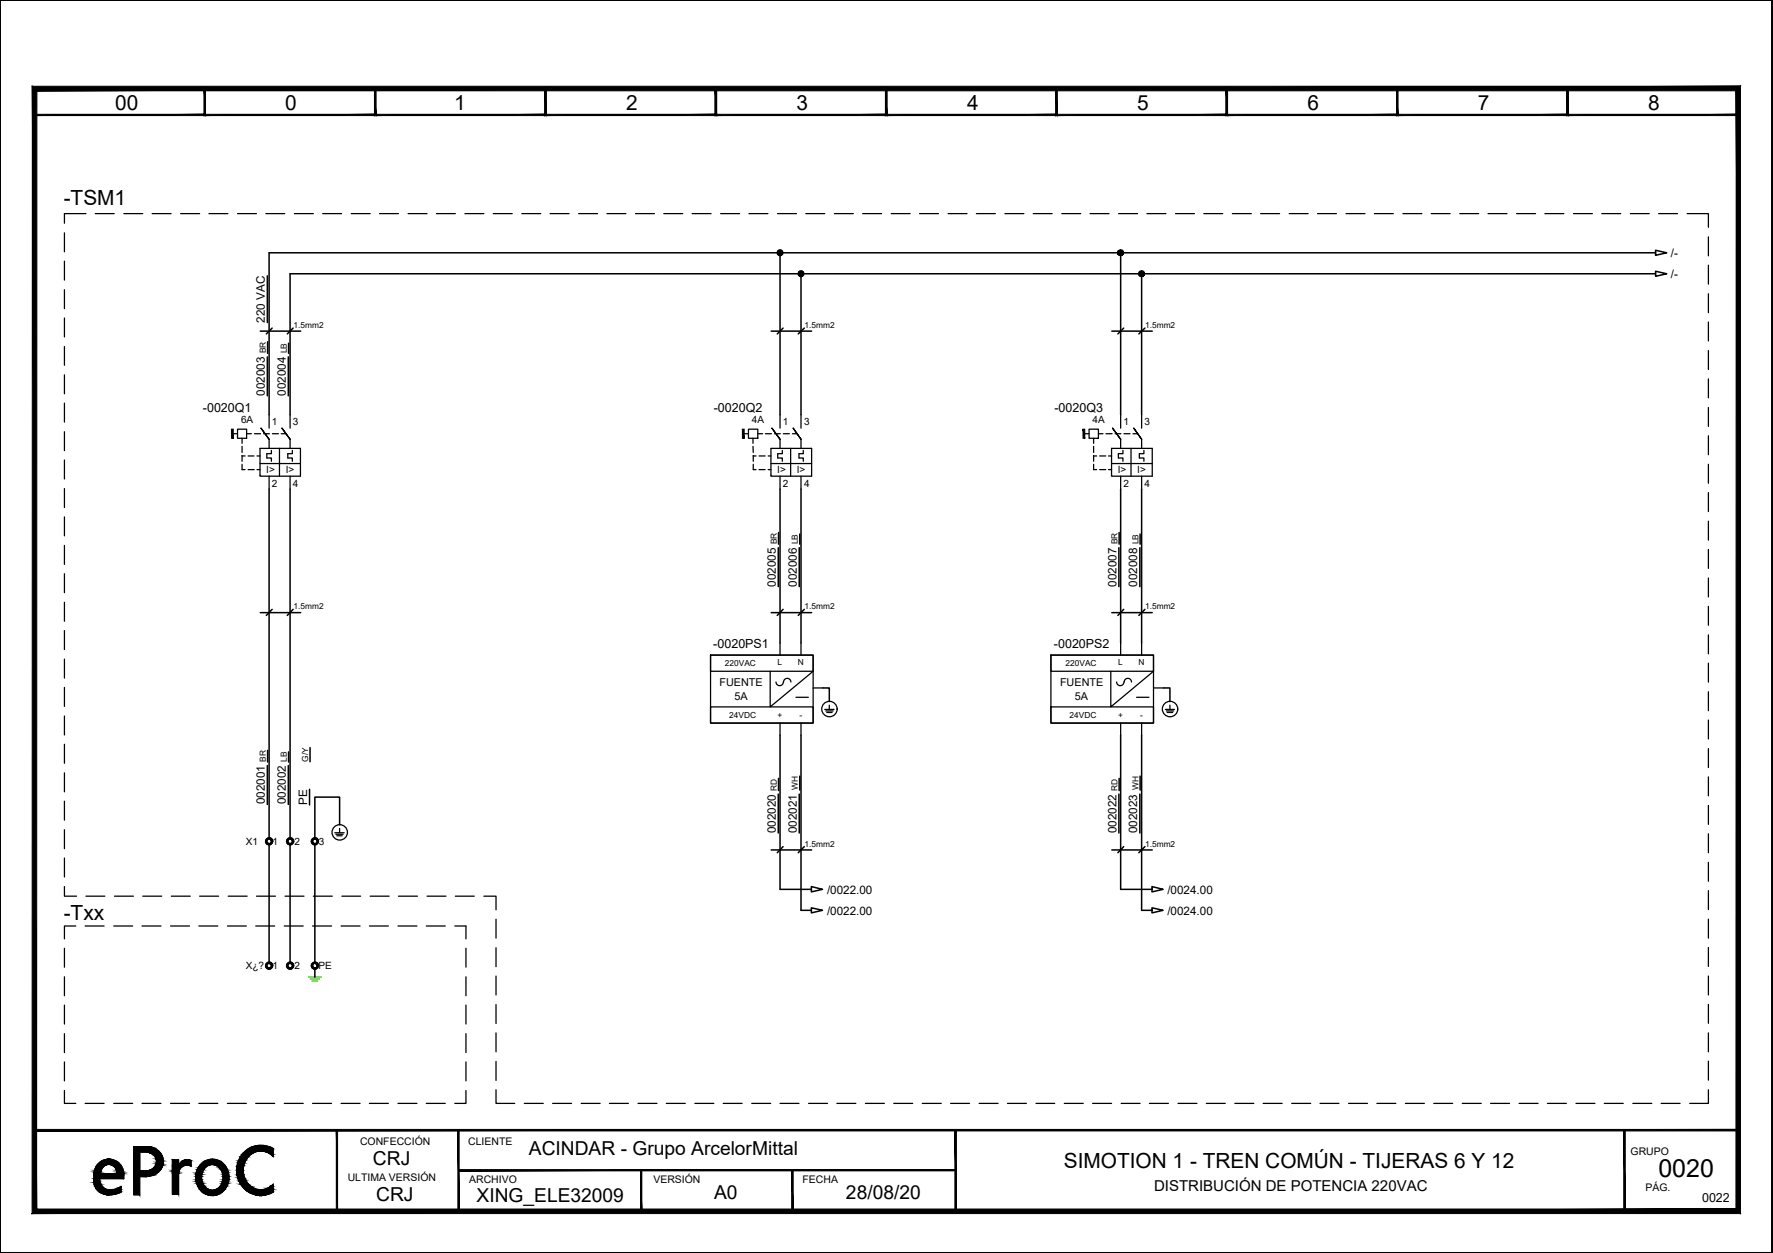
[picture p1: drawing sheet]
<svg xmlns="http://www.w3.org/2000/svg" width="297mm" height="210mm" viewBox="0 0 297 210" stroke-linecap="round" stroke-linejoin="round" font-family="sans-serif">
<!-- layer: eProC - L2 -->
<g fill="#000" stroke="#000" stroke-width=".17">
<path d="M31.2 194.3h.3zM31.7 195.3h.3zM35.1 194.2h1zM43.2 191.9h1.1zM45.3 193.4h.5v.2zM45.5 198.6l.3-.2v.2zM18.2 200.2h.1zM43.2 200.3h1.1z"/>
<path d="M0 0v.1h296.8zM0 0h296.9l-.1 .1z"/>
<path d="M5.6 19.4h28.8l-.2-.3zM5.6 19.4l.3-.3h28.3zM5.6 14.7v4.7l.3-.3zM5.6 14.7l.3 .3v4.1zM5.6 14.7l.3 .3 28.5-.3zM5.9 15l28.5-.3-.2 .3zM34.4 14.7l-.2 .3 .2 4.4zM34.2 15l.2 4.4-.2-.3z"/>
<path d="M34.2 19.4h28.8l-.3-.3zM34.2 19.4l.2-.3h28.3zM34.2 14.7v4.7l.2-.3zM34.2 14.7l.2 .3v4.1zM34.2 14.7l.2 .3 28.6-.3zM34.4 15l28.6-.3-.3 .3zM62.7 15l.3 4.4v-4.7zM62.7 15l.3 4.4-.3-.3z"/>
<path d="M62.7 19.4h28.8l-.2-.3zM62.7 19.4l.2-.3h28.4zM62.7 14.7v4.7l.2-.3zM62.7 14.7l.2 .3v4.1zM62.7 14.7l.2 .3 28.6-.3zM62.9 15l28.6-.3-.2 .3zM91.3 15l.2 4.4v-4.7zM91.3 15l.2 4.4-.2-.3z"/>
<path d="M91.3 19.4h28.8l-.3-.3zM91.3 19.4l.2-.3h28.3zM91.3 14.7v4.7l.2-.3zM91.3 14.7l.2 .3v4.1zM91.3 14.7l.2 .3 28.6-.3zM91.5 15l28.6-.3-.3 .3zM119.8 15l.3 4.4v-4.7zM119.8 15l.3 4.4-.3-.3z"/>
<path d="M119.8 19.4h28.8l-.2-.3zM119.8 19.4l.3-.3h28.3zM119.8 14.7v4.7l.3-.3zM119.8 14.7l.3 .3v4.1zM119.8 14.7l.3 .3 28.5-.3zM120.1 15l28.5-.3-.2 .3zM148.6 14.7l-.2 .3 .2 4.4zM148.4 15l.2 4.4-.2-.3z"/>
<path d="M148.3 19.4h28.8l-.2-.3zM148.3 19.4l.3-.3h28.3zM148.3 14.7v4.7l.3-.3zM148.3 14.7l.3 .3v4.1zM148.3 14.7l.3 .3 28.5-.3zM148.6 15l28.5-.3-.2 .3zM177.1 14.7l-.2 .3 .2 4.4zM176.9 15l.2 4.4-.2-.3z"/>
<path d="M176.9 19.4h28.8l-.3-.3zM176.9 19.4l.2-.3h28.3zM176.9 14.7v4.7l.2-.3zM176.9 14.7l.2 .3v4.1zM176.9 14.7l.2 .3 28.6-.3zM177.1 15l28.6-.3-.3 .3zM205.7 14.7l-.3 .3 .3 4.4zM205.4 15l.3 4.4-.3-.3z"/>
<path d="M205.4 19.4h28.8l-.2-.3zM205.4 19.4l.3-.3h28.3zM205.4 14.7v4.7l.3-.3zM205.4 14.7l.3 .3v4.1zM205.4 14.7l.3 .3 28.5-.3zM205.7 15l28.5-.3-.2 .3zM234.2 14.7l-.2 .3 .2 4.4zM234 15l.2 4.4-.2-.3z"/>
<path d="M234 19.4h28.8l-.3-.3zM234 19.4l.2-.3h28.3zM234 14.7v4.7l.2-.3zM234 14.7l.2 .3v4.1zM234 14.7l.2 .3 28.6-.3zM234.2 15l28.6-.3-.3 .3zM262.8 14.7l-.3 .3 .3 4.4zM262.5 15l.3 4.4-.3-.3z"/>
<path d="M262.5 19.4h28.8l-.3-.3zM262.5 19.4l.2-.3h28.3zM262.5 14.7v4.7l.2-.3zM262.5 14.7l.2 .3v4.1zM262.5 14.7l.2 .3 28.6-.3zM262.7 15l28.6-.3-.3 .3zM291.3 14.7l-.3 .3 .3 4.4zM291 15l.3 4.4-.3-.3z"/>
<path d="M296.8 .1v209.7l.1-209.8zM296.9 0v209.9l-.1-.1z"/>
<path d="M38.8 71.9v1.5h.3zM38.8 71.9h.3v1.5z"/>
<path d="M124.4 71.9v1.5h.3zM124.4 71.9h.3v1.5z"/>
<path d="M181.4 71.9v1.5h.3zM181.4 71.9h.3v1.5z"/>
<path d="M5.8 189.2v.3l285.4-.3zM5.8 189.5l285.4-.3v.3z"/>
<path d="M15.7 197.5l1 .3v-.3zM15.7 197.5l1 .3h-1z"/>
<path d="M15.7 197.8l1 .2v-.2zM15.7 197.8l1 .2h-1z"/>
<path d="M15.7 198l1.1 .1-.1-.1zM15.7 198l1.1 .1h-1.1z"/>
<path d="M15.7 198.1l1.1 .2v-.2zM15.7 198.1l1.1 .2h-1.1z"/>
<path d="M15.7 198.3l1.2 .1zM15.7 198.3l1.2 .1z"/>
<path d="M15.7 196.3l1.2 .1zM15.7 196.3l1.2 .1z"/>
<path d="M15.7 196.4l1.1 .2 .1-.2zM15.7 196.4l1.1 .2h-1.1z"/>
<path d="M15.7 198.4l1.3 .2-.1-.2zM15.7 198.4l1.3 .2h-1.2z"/>
<path d="M15.8 196.1l1.1 .2v-.2zM15.8 196.1l1.1 .2h-1.2z"/>
<path d="M15.9 195.9l1 .2 .1-.2zM15.9 195.9l1 .2h-1.1z"/>
<path d="M15.8 198.6l1.3 .1zM15.8 198.6l1.3 .1h-1.3z"/>
<path d="M15.9 195.8l1.1 .1 .1-.1zM15.9 195.8l1.1 .1h-1.1z"/>
<path d="M15.8 198.7l1.4 .2-.1-.2zM15.8 198.7l1.4 .2h-1.2z"/>
<path d="M16 195.6l1.1 .2 .1-.2zM16 195.6l1.1 .2h-1.2z"/>
<path d="M16 198.9l1.4 .2-.2-.2zM16 198.9l1.4 .2h-1.4zM16 199.1h1.4zM16 199.1h1.4z"/>
<path d="M16.1 195.4l1.1 .2 .2-.2zM16.1 195.4l1.1 .2h-1.2z"/>
<path d="M16.1 195.4h1.3zM16.1 195.4h1.3z"/>
<path d="M16 199.1l1.7 .1-.3-.1zM16 199.1l1.7 .1h-1.6z"/>
<path d="M16.2 195.3l1.2 .1 .2-.1zM16.2 195.3l1.2 .1h-1.3z"/>
<path d="M16.1 199.2l1.8 .1zM16.1 199.2l1.8 .1z"/>
<path d="M16.3 195.1l1.3 .2 .3-.2zM16.3 195.1l1.3 .2h-1.4z"/>
<path d="M16.2 199.3h2zM16.2 199.3h2z"/>
<path d="M16.3 195.1h1.8zM16.3 195.1h1.6z"/>
<path d="M18 194.2l.9 .1zM17.5 194.3l.5-.1 .9 .1z"/>
<path d="M16.3 199.3h2.5zM16.3 199.3h2.5z"/>
<path d="M17.5 194.3l1.8 .2-.4-.2zM17.1 194.5l.4-.2 1.8 .2z"/>
<path d="M17.1 194.5l2.7 .2-.5-.2zM16.7 194.7l.4-.2 2.7 .2z"/>
<path d="M17.2 200h2.1h.3zM17.2 200h2.1z"/>
<path d="M16.7 194.7l3.4 .3-.3-.3zM16.3 195l.4-.3 3.4 .3z"/>
<path d="M17 199.9l2.6 .1 .3-.1zM17 199.9l2.6 .1z"/>
<path d="M16.3 195l3.9 .1zM16.3 195l3.9 .1z"/>
<path d="M18.4 195.1h1.8zM18.4 195.1h1.8z"/>
<path d="M18.6 195.1l1.6 .2v-.2zM18.6 195.1l1.6 .2h-1.4z"/>
<path d="M18.8 195.3l1.6 .1-.2-.1zM18.8 195.3l1.6 .1h-1.4z"/>
<path d="M20.2 198.8l.1 .2zM19.8 199l.4-.2 .1 .2z"/>
<path d="M19.8 199l.5 .2v-.2zM19.3 199.2l.5-.2 .5 .2z"/>
<path d="M19.3 199.2l1 .1v-.1zM18.8 199.3l.5-.1 1 .1z"/>
<path d="M18.8 199.3h1.5zM18.8 199.3h1.5z"/>
<path d="M16.3 199.3l4 .1zM16.3 199.3l4 .1z"/>
<path d="M16.3 199.4l4 .3v-.3zM16.3 199.4l4 .3h-3.7z"/>
<path d="M16.6 199.7h3.7zM16.6 199.7h3.7z"/>
<path d="M16.7 199.7l3.2 .2 .4-.2zM16.7 199.7l3.2 .2h-2.9z"/>
<path d="M19 195.4h1.4zM19 195.4h1.4z"/>
<path d="M19.1 195.4l1.3 .2v-.2zM19.1 195.4l1.3 .2h-1.1z"/>
<path d="M19.3 195.6l1.3 .2-.2-.2zM19.3 195.6l1.3 .2h-1.2z"/>
<path d="M19.4 195.8l1.2 .1v-.1zM19.4 195.8l1.2 .1z"/>
<path d="M19.4 195.9l1.2 .2v-.2zM19.4 195.9l1.2 .2h-1.1z"/>
<path d="M19.5 196.1l1.2 .2-.1-.2zM19.5 196.1l1.2 .2h-1.1z"/>
<path d="M19.6 196.3l1.1 .1zM19.6 196.3l1.1 .1z"/>
<path d="M19.6 196.4l1.1 .2v-.2zM19.6 196.4l1.1 .2h-1.1z"/>
<path d="M15.7 196.6l5 .3v-.3zM15.7 196.6l5 .3h-5z"/>
<path d="M15.7 196.9l5 .6v-.6zM15.7 196.9l5 .6h-5z"/>
<path d="M22.4 197.1h1zM22.4 197.1h1z"/>
<path d="M22.4 193l1 3.1v-3.1zM22.4 193l1 3.1h-1z"/>
<path d="M22.4 197.1l1 3.1v-3.1zM22.4 197.1l1 3.1h-1z"/>
<path d="M22.4 192.1l3.1 .1-.5-.1zM22.4 192.1l3.1 .1h-3.1z"/>
<path d="M22.4 197l2.2 .1 .5-.1zM22.4 197l2.2 .1h-2.2z"/>
<path d="M22.4 192.2l3.6 .2-.5-.2zM22.4 192.2l3.6 .2h-3.6z"/>
<path d="M22.4 196.9l2.7 .1 .6-.1zM22.4 196.9l2.7 .1h-2.7z"/>
<path d="M22.4 192.4l4.1 .4-.5-.4zM22.4 192.4l4.1 .4h-4.1z"/>
<path d="M22.4 196.7l3.3 .2 .5-.2zM22.4 196.7l3.3 .2h-3.3z"/>
<path d="M22.4 192.8l4.4 .2-.3-.2zM22.4 192.8l4.4 .2h-4.4z"/>
<path d="M22.4 196.3l3.8 .4 .4-.4zM22.4 196.3l3.8 .4h-3.8z"/>
<path d="M24.5 193l2.3 .1zM24.5 193l2.3 .1z"/>
<path d="M22.4 196.1l4.2 .2 .2-.2zM22.4 196.1l4.2 .2h-4.2z"/>
<path d="M24.8 193.1h2zM24.8 193.1h2z"/>
<path d="M24.8 196.1h2zM24.5 196.1h2.3z"/>
<path d="M25 193.1h1.9zM25 193.1h1.9z"/>
<path d="M25.1 196l1.7 .1v-.1zM24.8 196.1l.3-.1 1.7 .1z"/>
<path d="M25.1 193.1l1.9 .2-.1-.2zM25.1 193.1l1.9 .2h-1.6z"/>
<path d="M25.3 195.9l1.5 .1 .1-.1zM25.1 196l.2-.1 1.5 .1z"/>
<path d="M25.4 193.3l1.7 .1-.1-.1zM25.4 193.3l1.7 .1h-1.4z"/>
<path d="M25.4 195.9h1.6zM25.3 195.9h1.6z"/>
<path d="M25.7 193.4l1.4 .2v-.2zM25.7 193.4l1.4 .2h-1.4z"/>
<path d="M25.7 195.7l1.3 .2 .1-.2zM25.4 195.9l.3-.2 1.3 .2z"/>
<path d="M25.7 193.6h1.5zM25.7 193.6h1.5z"/>
<path d="M25.9 193.6l1.4 .3-.1-.3zM25.9 193.6l1.4 .3h-1.3z"/>
<path d="M25.9 195.5h1.3zM25.9 195.5h1.3z"/>
<path d="M25.9 195.5l1.2 .2 .1-.2zM25.9 195.5l1.2 .2h-1.4z"/>
<path d="M26 193.9l1.3 .1v-.1zM26 193.9l1.3 .1h-1.2z"/>
<path d="M26 195.3l1.2 .2 .1-.2zM26 195.3l1.2 .2h-1.3z"/>
<path d="M26.1 194l1.2 .2v-.2zM26.1 194l1.2 .2h-1.2z"/>
<path d="M26.1 194.2l1.2 .3v-.3zM26.1 194.2l1.2 .3h-1.1z"/>
<path d="M26.2 194.5h1.2zM26.2 194.5h1.2z"/>
<path d="M26.2 194.7l1.1 .3v-.3zM26.2 194.7l1.1 .3h-1.2zM26.1 195h1.2zM26.1 195h1.2z"/>
<path d="M26.1 195l1.2 .3v-.3zM26.1 195l1.2 .3h-1.3z"/>
<path d="M26.2 194.5l1.1 .2 .1-.2zM26.2 194.5l1.1 .2h-1.1z"/>
<path d="M28.9 194.3l1 .9v-.9zM28.9 194.3l1 .9h-1z"/>
<path d="M28.9 195.2l1 .1zM28.9 195.2l1 .1z"/>
<path d="M28.9 196.6l1 3.5v-3.5zM28.9 196.6l1 3.5h-1z"/>
<path d="M28.9 196.3l1 .3 .1-.3zM28.9 196.3l1 .3h-1z"/>
<path d="M28.9 196.1l1.1 .2v-.2zM28.9 196.1l1.1 .2h-1.1z"/>
<path d="M28.9 195.8l1.1 .3 .1-.3zM28.9 195.8l1.1 .3h-1.1z"/>
<path d="M28.9 195.6l1.2 .2 .2-.2zM28.9 195.6l1.2 .2h-1.2z"/>
<path d="M28.9 195.5l1.4 .1 .2-.1zM28.9 195.5l1.4 .1h-1.4z"/>
<path d="M28.9 195.3l1.6 .2 .2-.2zM28.9 195.3l1.6 .2h-1.6z"/>
<path d="M29.9 195.2l1.1 .1zM29.9 195.2l1.1 .1z"/>
<path d="M28.9 195.3h2.1zM28.9 195.3h1.8z"/>
<path d="M30 195.2h1.2zM30 195.2h1z"/>
<path d="M31.2 194.3h.5zM31 194.3h.7z"/>
<path d="M31 194.3h.8zM30.9 194.3h.9z"/>
<path d="M31.7 195.3h.3zM31.9 195.3l.1 .1z"/>
<path d="M30.9 194.3l1.1 .1zM30.7 194.4l.2-.1 1.1 .1z"/>
<path d="M30.7 194.4l1.3 .1zM30.6 194.5h1.4z"/>
<path d="M30.6 194.5l1.4 .1v-.1zM30.4 194.6l.2-.1 1.4 .1z"/>
<path d="M30.4 194.6l1.6 .2v-.2zM30.2 194.8l.2-.2 1.6 .2z"/>
<path d="M30.2 194.8l1.8 .2v-.2zM30.2 194.8l1.8 .2h-1.9z"/>
<path d="M30.1 195l1.9 .2v-.2zM30.1 195l1.9 .2h-2z"/>
<path d="M31.2 195.2h.8zM31.2 195.2h.8z"/>
<path d="M31.5 195.2l.5 .1zM31.5 195.2l.5 .1z"/>
<path d="M33 196h1.1zM33 196h1.1z"/>
<path d="M32.8 197.1h1zM32.8 197.1h1z"/>
<path d="M32.8 197.1l1 .4v-.4zM32.8 197.1l1 .4h-1z"/>
<path d="M32.8 197.5l1 .2v-.2zM32.8 197.5l1 .2h-1z"/>
<path d="M32.8 196.7l1 .4v-.4zM32.8 196.7l1 .4h-1z"/>
<path d="M32.8 197.7l1.1 .3-.1-.3zM32.8 197.7l1.1 .3h-1z"/>
<path d="M32.9 196.5l.9 .2 .1-.2zM32.9 196.5l.9 .2h-1z"/>
<path d="M32.9 198l1.1 .2-.1-.2zM32.9 198l1.1 .2h-1.1z"/>
<path d="M32.9 196.4l1 .1 .1-.1zM32.9 196.4l1 .1h-1z"/>
<path d="M32.9 198.2l1.1 .1zM32.9 198.2l1.1 .1z"/>
<path d="M33 198.3l1.2 .3-.2-.3zM33 198.3l1.2 .3h-1.1z"/>
<path d="M33 196l1 .4 .1-.4zM33 196l1 .4h-1.1z"/>
<path d="M33.1 198.6l1.2 .2-.1-.2zM33.1 198.6l1.2 .2h-1.2z"/>
<path d="M33.2 195.7l.9 .3 .2-.3zM33.2 195.7l.9 .3h-1.1z"/>
<path d="M33.1 198.8l1.4 .1-.2-.1zM33.1 198.8l1.4 .1h-1.2z"/>
<path d="M33.3 198.9l1.5 .3-.3-.3zM33.3 198.9l1.5 .3h-1.4z"/>
<path d="M33.3 195.5l1 .2 .2-.2zM33.3 195.5l1 .2h-1.1z"/>
<path d="M33.3 195.4h1.3zM33.3 195.5h1.2z"/>
<path d="M33.4 199.2h1.5zM33.4 199.2h1.5z"/>
<path d="M33.5 195.3l1.1 .1 .3-.1zM33.5 195.3l1.1 .1h-1.3z"/>
<path d="M33.4 199.2l1.7 .1zM33.4 199.2l1.7 .1z"/>
<path d="M33.5 199.3l1.9 .1zM33.5 199.3l1.9 .1z"/>
<path d="M33.6 195.1l1.3 .2 .3-.2zM33.6 195.1l1.3 .2h-1.4z"/>
<path d="M33.6 195.1h2zM33.6 195.1h1.6z"/>
<path d="M35.1 194.2l1.5 .2-.5-.2zM34.5 194.4l.6-.2 1.5 .2z"/>
<path d="M34.5 194.4l2.6 .3-.5-.3zM34 194.7l.5-.3 2.6 .3z"/>
<path d="M34.3 200l2.1 .2 .4-.2zM34.3 200l2.1 .2h-1.6z"/>
<path d="M34 194.7l3.5 .3-.4-.3zM34 194.7l3.5 .3h-3.8z"/>
<path d="M33.8 199.7l3 .3 .5-.3zM33.8 199.7l3 .3h-2.5z"/>
<path d="M33.7 195l3.8 .1zM33.7 195l3.8 .1z"/>
<path d="M35.6 195.1h2zM35.6 195.1h2z"/>
<path d="M33.6 199.4l3.7 .3 .2-.3zM33.6 199.4l3.7 .3h-3.5z"/>
<path d="M35.9 195.1l1.8 .2-.1-.2zM35.9 195.1l1.8 .2h-1.5z"/>
<path d="M36.1 199.3h1.5zM35.7 199.4h1.8z"/>
<path d="M36.2 195.3l1.6 .1-.1-.1zM36.2 195.3l1.6 .1h-1.3z"/>
<path d="M36.2 199.2l1.4 .1 .1-.1zM36.1 199.3l.1-.1 1.4 .1z"/>
<path d="M36.4 199.2h1.3zM36.2 199.2h.2h1.3z"/>
<path d="M36.5 195.4l1.3 .1zM36.5 195.4l1.3 .1z"/>
<path d="M36.6 195.5l1.4 .2-.2-.2zM36.6 195.5l1.4 .2h-1.2z"/>
<path d="M36.7 198.9l1 .3 .2-.3zM36.4 199.2l.3-.3 1 .3z"/>
<path d="M36.8 195.7l1.3 .3-.1-.3zM36.8 195.7l1.3 .3h-1.1z"/>
<path d="M36.8 198.8l1.1 .1 .1-.1zM36.8 198.8l1.1 .1h-1.2z"/>
<path d="M36.9 198.6l1.1 .2 .1-.2zM36.9 198.6l1.1 .2h-1.2z"/>
<path d="M37 196h1.1zM37 196h1.1z"/>
<path d="M37 196l1.2 .4-.1-.4zM37 196l1.2 .4h-1z"/>
<path d="M37.1 198.3l1 .3 .1-.3zM37.1 198.3l1 .3h-1.2z"/>
<path d="M37.2 196.4l1.1 .1-.1-.1zM37.2 196.4l1.1 .1h-1z"/>
<path d="M37.2 198.2l1 .1v-.1zM37.2 198.2l1 .1h-1.1z"/>
<path d="M37.3 196.5l1 .2v-.2zM37.3 196.5l1 .2h-1z"/>
<path d="M37.3 198l.9 .2 .1-.2zM37.3 198l.9 .2h-1z"/>
<path d="M37.3 196.7l1.1 .4-.1-.4zM37.3 196.7l1.1 .4h-1.1z"/>
<path d="M37.3 197.1h1.1zM37.3 197.1h1.1z"/>
<path d="M37.3 197.1l1.1 .4v-.4zM37.3 197.1l1.1 .4h-1.1z"/>
<path d="M37.3 197.5l1.1 .2v-.2zM37.3 197.5l1.1 .2h-1.1z"/>
<path d="M37.3 197.7l1 .3 .1-.3zM37.3 197.7l1 .3h-1z"/>
<path d="M39.6 196.1l1.2 .6v-.6zM39.6 196.1l1.2 .6h-1.1z"/>
<path d="M39.7 195.4l1.1 .7v-.7zM39.7 195.4l1.1 .7h-1.2z"/>
<path d="M39.7 196.7l1.2 .2-.1-.2zM39.7 196.7l1.2 .2h-1.2z"/>
<path d="M39.7 195.3l1.1 .1 .1-.1zM39.7 195.3l1.1 .1h-1.1z"/>
<path d="M39.7 196.9l1.3 .4-.1-.4zM39.7 196.9l1.3 .4h-1.2z"/>
<path d="M39.8 194.8l1.1 .5 .1-.5zM39.8 194.8l1.1 .5h-1.2z"/>
<path d="M39.8 197.3l1.3 .4-.1-.4zM39.8 197.3l1.3 .4h-1.2z"/>
<path d="M39.9 194.5l1.1 .3 .1-.3zM39.9 194.5l1.1 .3h-1.2z"/>
<path d="M39.9 197.7l1.4 .2-.2-.2zM39.9 197.7l1.4 .2h-1.3z"/>
<path d="M40 194.3l1.1 .2 .2-.2zM40 194.3l1.1 .2h-1.2z"/>
<path d="M40 197.9l1.6 .5-.3-.5zM40 197.9l1.6 .5h-1.3zM40.3 198.4h1.3zM40.3 198.4h1.3z"/>
<path d="M40.3 193.8l1 .5 .3-.5zM40.3 193.8l1 .5h-1.3z"/>
<path d="M40.3 198.4l1.8 .4-.5-.4zM40.3 198.4l1.8 .4h-1.5z"/>
<path d="M40.6 193.4l1 .4 .5-.4zM40.6 193.4l1 .4h-1.3zM40.3 193.8h1.3zM40.3 193.8h1.3z"/>
<path d="M40.6 198.8l1.8 .2-.3-.2zM40.6 198.8l1.8 .2h-1.6z"/>
<path d="M40.8 193.1l1.3 .3 .3-.3zM40.8 193.1l1.3 .3h-1.5z"/>
<path d="M40.8 199l1.7 .1zM40.8 199l1.7 .1z"/>
<path d="M40.9 193.1h1.6zM40.8 193.1h1.6z"/>
<path d="M40.9 199.1l2.2 .2-.6-.2zM40.9 199.1l2.2 .2h-2z"/>
<path d="M41.1 192.9l1.4 .2 .6-.2zM40.9 193.1l.2-.2 1.4 .2z"/>
<path d="M41.1 199.3h2.6zM41.1 199.3h2.6z"/>
<path d="M41.1 192.8h2.6zM41.1 192.8l2 .1z"/>
<path d="M43.2 191.9l1.4 .1zM42.8 192h1.8z"/>
<path d="M42.8 192l2.2 .1-.4-.1zM42.4 192.1l.4-.1 2.2 .1z"/>
<path d="M42.4 192.1l2.9 .1-.3-.1zM42 192.2l.4-.1 2.9 .1z"/>
<path d="M45.3 193.4l.5 .2zM45.6 193.6h.2v.2z"/>
<path d="M42 192.2l3.8 .2-.5-.2zM41.7 192.4l.3-.2 3.8 .2z"/>
<path d="M42 199.9l3 .1 .3-.1zM42 199.9l3 .1h-2.6z"/>
<path d="M41.7 192.4l4.1 .2v-.2zM41.4 192.6l.3-.2 4.1 .2z"/>
<path d="M41.4 192.6l4.4 .2v-.2zM41.1 192.8l.3-.2 4.4 .2z"/>
<path d="M43.7 192.8l2.1 .1zM43.7 192.8l2.1 .1z"/>
<path d="M44.2 192.9l1.6 .2v-.2zM44.2 192.9l1.6 .2h-1z"/>
<path d="M44.8 193.1l1 .3v-.3zM44.8 193.1l1 .3h-.5z"/>
<path d="M45.5 198.6l.3 .2v-.2zM45.3 198.8l.2-.2 .3 .2z"/>
<path d="M45.3 198.8l.5 .3v-.3zM44.8 199.1l.5-.3 .5 .3z"/>
<path d="M44.8 199.1l1 .2v-.2zM44.2 199.3l.6-.2 1 .2z"/>
<path d="M44.2 199.3h1.6zM43.7 199.3h2.1z"/>
<path d="M41.1 199.3l4.7 .2v-.2zM41.1 199.3l4.7 .2h-4.4z"/>
<path d="M41.4 199.5l4.4 .2v-.2zM41.4 199.5l4.4 .2h-4.1z"/>
<path d="M41.7 199.7l3.6 .2 .5-.2zM41.7 199.7l3.6 .2h-3.3z"/>
<path d="M76.8 195.9v.2l83.3-.2zM76.8 196.1l83.3-.2v.2z"/>
<path d="M.1 0l-.1 209.9 .1-.1zM0 0h.1l-.1 209.9z"/>
<path d="M5.4 203.3l285.4-.8h-284.7zM5.4 203.3l285.4-.8 .8 .8zM290.9 15.2l-.1 187.3 .8 .8zM291.6 14.4v188.9l-.7-188.1zM6.2 15.2h284.7l.7-.8zM5.4 14.4h286.2l-285.4 .8zM5.4 14.4l.7 188.1 .1-187.3zM5.4 14.4l.7 188.1-.7 .8z"/>
<path d="M17.8 200.1h.9zM17.8 200.1l.5 .1z"/>
<path d="M17.7 200.1h1.2zM17.7 200.1h1z"/>
<path d="M17.4 200l1.5 .1 .4-.1zM17.4 200l1.5 .1z"/>
<path d="M34.8 200.2l1 .1 .6-.1zM34.8 200.2l1 .1z"/>
<path d="M43.2 200.3h.7zM43.4 200.3h.5z"/>
<path d="M42.8 200.2l1.5 .1 .3-.1zM42.8 200.2l1.5 .1z"/>
<path d="M42.4 200l2.2 .2 .4-.2zM42.4 200l2.2 .2h-1.8z"/>
<path d="M56.3 189.2v13.6h.3zM56.3 189.2h.3v13.6z"/>
<path d="M76.7 189.2v13.6h.2zM76.7 189.2h.2v13.6z"/>
<path d="M107.3 196.1v6.7h.2zM107.3 196.1h.2v6.7z"/>
<path d="M132.6 196.1v6.7h.3zM132.6 196.1h.3v6.7z"/>
<path d="M160 189.3v13.6h.2zM160 189.3h.2v13.6z"/>
<path d="M272 189.3v13.6h.3zM272 189.3h.3v13.6z"/>
<path d="M.1 209.8l296.8 .1-.1-.1zM.1 209.8l296.8 .1h-296.9z"/>
<path d="M0 209.9h296.9v-.1zM0 209.8h296.9l-296.9 .1z"/>
</g>
<g fill="none" stroke="#000" stroke-width=".17">
<path d="M15.7 196.9v1.1M15.7 196.8a2.52 2.52 0 0 1 2.6-2.6 2.52 2.52 0 0 1 2.5 2.6M15.7 197.9a2.36 2.36 0 0 0 2.6 2.3M16.7 197.4a1.77 1.77 0 0 0 2.4 1.8l1.2-.5M16.8 196.6h2.8M16.9 196.6a1.38 1.38 0 0 1 1.4-1.6 1.38 1.38 0 0 1 1.3 1.6M20.3 198.8v.9M20.3 199.7l-1.2 .4h-.9M20.7 196.9v.6h-4M23.4 192.1h-1v8.1h1v-3.1h1.2M23.4 193v3.1M24.5 193h-1.1v3.1h1.1"/>
<path d="M24.5 193a1.55 1.55 0 0 1 1.7 1.6 1.55 1.55 0 0 1-1.7 1.5M25 192.1h-2.6v5M25 192.1a2.47 2.47 0 0 1 2.4 2.3 2.47 2.47 0 0 1-2.2 2.6l-.6 .1M29.9 195.3v-1h-1v5.8h1v-3.5M32 194.4v1M32 195.4a1.38 1.38 0 0 0-2 1.2M32 194.4a1.55 1.55 0 0 0-2 .8M33.8 194.8a2.8 2.8 0 0 1 3.1-.3 2.8 2.8 0 0 1 1.5 2.7 2.83 2.83 0 0 1-2.8 3.1 2.83 2.83 0 0 1-2.8-3.1 3.2 3.2 0 0 1 1-2.4zM34.3 195.7a1.71 1.71 0 0 1 1.8-.5 1.71 1.71 0 0 1 1.2 1.5 1.98 1.98 0 0 1-2.2 2.6 2.3 2.3 0 0 1-.8-3.6zM45.8 198.4v1.3M45.8 198.3a2.91 2.91 0 0 1-3.4 .7 2.91 2.91 0 0 1-1.6-3 2.93 2.93 0 0 1 1.7-2.9 2.93 2.93 0 0 1 3.3 .6v-1.3a4.2 4.2 0 0 0-5.9 2 4.2 4.2 0 0 0 2.4 5.6 4 4 0 0 0 3.5-.3M0 209.9h.1"/>
</g>
<g fill="none" stroke="#000" stroke-width=".21">
<path d="M10.8 39v3.2M14.4 35.8h-3.6v1.6M16 35.8h3.1M20.7 35.8h3.2M25.5 35.8h3.2M30.3 35.8h3.1M35 35.8h3.2M39.8 35.8h3.2M44.5 35.8h3.2M49.3 35.8h3.2M54.1 35.8h3.1M58.8 35.8h3.2"/>
<path d="M63.6 35.8h3.2M68.4 35.8h3.1M73.1 35.8h3.2M77.9 35.8h3.2M82.6 35.8h3.2M87.4 35.8h3.2M92.2 35.8h3.1M96.9 35.8h3.2M101.7 35.8h3.2M106.5 35.8h3.1M111.2 35.8h3.2M116 35.8h3.1"/>
<path d="M120.7 35.8h3.2M125.5 35.8h3.2M130.3 35.8h3.1M135 35.8h3.2M139.8 35.8h3.2M144.5 35.8h3.2M149.3 35.8h3.2M154.1 35.8h3.1M158.8 35.8h3.2M163.6 35.8h3.2M168.4 35.8h3.1M173.1 35.8h3.2"/>
<path d="M177.9 35.8h3.2M182.6 35.8h3.2M187.4 35.8h3.2M192.2 35.8h3.1M196.9 35.8h3.2M201.7 35.8h3.2M206.5 35.8h3.1M211.2 35.8h3.2M216 35.8h3.2M220.7 35.8h3.2M225.5 35.8h3.2M230.3 35.8h3.1"/>
<path d="M235 35.8h3.2M239.8 35.8h3.2M244.6 35.8h3.1M249.3 35.8h3.2M254.1 35.8h3.2M258.8 35.8h3.2M263.6 35.8h3.2M268.4 35.8h3.1M273.1 35.8h3.2M277.9 35.8h3.2M282.7 35.8h3.5v2.3M286.2 39.7v3.2"/>
<path d="M10.8 43.7v3.2M10.8 48.5v3.2M10.8 53.3v3.1M10.8 58.1v3.1M286.2 44.4v3.2M286.2 49.2v3.2M286.2 53.9v3.2M286.2 58.7v3.2M10.8 62.8v3.2M10.8 67.5v3.2M10.8 72.3v3.2M10.8 77.1v3.1"/>
<path d="M38.9 72.7h.9M39.8 71.9h1.5v1.5h-1.5zM40.6 77.8v.9h.5M40.6 76.4h.5M40.6 73.4v.9M40.6 74.8v1M40.6 76.3v1M41.3 72.7h.8M41.6 78.7h1M41.6 76.4h.9M42.6 72.7h1M43.1 78.7h.5"/>
<path d="M43.1 76.4h.5M43.6 75.1h6.7v4.7h-6.7zM43.6 77.7h6.7M44.2 72.7h.9M45.1 73.6l-1.4-1.9 1.4 1.9M45.1 69.5v2.2M45.1 73.6v1.5M45.1 79.8v2.1M45.5 75.5v.5h-.8v.7h.8v.6M45.6 72.7h1.1M46.8 75.1v4.7M47.1 72.7h.8"/>
<path d="M48.6 73.6l-1.4-1.9 1.4 1.9M48.6 69.5v2.2M48.6 73.6v1.5M48.6 79.8v2.1M49 75.5v.5h-.8v.7h.8v.6M124.5 72.7h.9M125.4 71.9h1.6v1.5h-1.6zM126.2 74.8v1M126.2 73.4v.9M126.2 77.8v.9h.5M126.2 76.4h.5M126.2 76.3v1"/>
<path d="M127 72.7h.8M127.2 78.7h1M127.2 76.4h1M128.2 72.7h1M128.7 78.7h.5M128.7 76.4h.5M129.2 75.1h6.8v4.7h-6.8zM129.2 77.7h6.8M129.8 72.7h.9M130.7 73.6l-1.4-1.9 1.4 1.9M130.7 69.5v2.2M130.7 73.6v1.5"/>
<path d="M130.7 79.8v2.1M131.1 75.5v.5h-.8v.7h.8v.6M131.2 72.7h1M132.5 75.1v4.7M132.8 72.7h.8M134.2 73.6l-1.3-1.9 1.3 1.9M134.2 69.5v2.2M134.2 73.6v1.5M134.2 79.8v2.1M134.6 75.5v.5h-.7v.7h.7v.6M181.6 72.7h.9M182.5 71.9h1.5v1.5h-1.5z"/>
<path d="M183.2 77.8v.9h.5M183.2 76.4h.5M183.2 73.4v.9M183.2 74.8v1M183.2 76.3v1M184 72.7h.8M184.2 78.7h1.1M184.2 76.4h1.1M185.3 72.7h1M185.7 78.7h.5M185.7 76.4h.5M186.2 75.1h6.8v4.7h-6.8z"/>
<path d="M186.2 77.7h6.8M186.8 72.7h1M187.7 73.6l-1.3-1.9 1.3 1.9M187.7 69.5v2.2M187.7 73.6v1.5M187.7 79.8v2.1M188.1 75.5v.5h-.7v.7h.7v.6M188.3 72.7h1M189.5 75.1v4.7M189.8 72.7h.8M191.3 73.6l-1.4-1.9 1.4 1.9M191.3 69.5v2.2"/>
<path d="M191.3 73.6v1.5M191.3 79.8v2.1M191.6 75.5v.5h-.7v.7h.7v.6M286.2 63.5v3.1M286.2 68.3v3.1M286.2 73v3.2M286.2 77.8v3.2M10.8 81.8v3.2M10.8 86.6v3.2M10.8 91.4v3.1M10.8 96.1v3.2M286.2 82.5v3.2"/>
<path d="M286.2 87.3v3.2M286.2 92v3.2M286.2 96.8v3.2M10.8 100.9v3.2M10.8 105.6v3.2M10.8 110.4v3.2M10.8 115.2v3.1M10.8 119.9v3.2M119 109.7h17.2v11.4h-17.2zM119 109.7h17.2v2.8h-17.2zM119 118.4h17.2v2.7h-17.2zM129 112.5v5.9l7.2-5.9"/>
<path d="M130 114.3a.61 .61 0 0 0 .6 .6 .61 .61 0 0 0 .6-.6M130.7 107.7v2M131.3 114.3a.61 .61 0 0 1 .6-.7 .61 .61 0 0 1 .6 .7M133.3 116.8h2.1M134.2 107.7v2M136.2 115.2h1.6M138.2 118.8h1.5M138.3 119.1h1.3M138.5 119.4h.9M138.9 118.1v.7M176.1 109.7h17.2v11.4h-17.2zM176.1 109.7h17.2v2.8h-17.2z"/>
<path d="M176.1 118.4h17.2v2.7h-17.2zM186.1 112.5v5.9l7.2-5.9M187.1 114.3a.61 .61 0 0 0 .6 .6 .61 .61 0 0 0 .6-.6M187.7 107.7v2M188.3 114.3a.61 .61 0 0 1 .7-.7 .61 .61 0 0 1 .6 .7M190.4 116.8h2.1M191.3 107.7v2M193.3 115.2h1.6M195.2 118.8h1.6M195.4 119.1h1.2M195.5 119.4h1M196 118.1v.7"/>
<path d="M286.2 101.6v3.1M286.2 106.4v3.1M286.2 111.1v3.2M286.2 115.9v3.2M10.8 124.7v3.2M10.8 129.5v3.1M10.8 134.2v3.2M10.8 139v3.2M56.1 139.5h1.6M56.3 139.8h1.2M56.9 138.8v.7M130.7 121.1v2.1"/>
<path d="M134.2 121.1v2.1M187.7 121.1v2.1M191.3 121.1v2.1M286.2 120.6v3.2M286.2 125.4v3.2M286.2 130.1v3.2M286.2 134.9v3.2M286.2 139.7v3.1M10.8 148.5v1.6h2M10.8 143.7v3.2M10.8 158.8v3.2M12.7 155.1h-1.9v2.2"/>
<path d="M14.3 155.1h3.1M14.4 150.1h3.2M19 155.1h3.2M19.2 150.1h3.2M23.8 155.1h3.2M23.9 150.1h3.2M28.6 155.1h3.1M28.7 150.1h3.2M33.3 155.1h3.2M33.4 150.1h3.2M38.1 155.1h3.2M38.2 150.1h3.2"/>
<path d="M42.8 155.1h3.2M43 150.1h3.1M47.6 155.1h3.2M47.8 150.1h3.1M52.4 155.1h3.1M52.5 150.1h3.2M56.4 140h.9M57.1 155.1h3.2M57.3 150.1h3.1M61.9 155.1h3.2M62 150.1h3.2M66.7 155.1h3.1"/>
<path d="M66.8 150.1h3.1M71.4 155.1h3.2M71.5 150.1h3.2M76.2 155.1h1.9v2.2M76.3 150.1h3.2M78.1 158.8v3.2M81.1 150.1h2v2.3M83.1 154v3.2M83.1 158.8v3.1M286.2 144.5v3.1M286.2 149.2v3.2M286.2 154v3.2"/>
<path d="M286.2 158.7v3.2M10.8 163.6v3.2M10.8 168.4v3.1M10.8 173.2v3.1M10.8 177.9v3.2M78.1 163.6v3.2M78.1 168.4v3.1M78.1 173.2v3.1M78.1 177.9v3.2M83.1 163.5v3.2M83.1 168.3v3.2M83.1 173v3.2"/>
<path d="M83.1 177.8v3.2M286.2 163.5v3.2M286.2 168.2v3.2M286.2 173v3.2M286.2 177.8v3.1M10.8 182.7v2.1h1.9M14.3 184.8h3.1M19 184.8h3.2M23.8 184.8h3.2M28.6 184.8h3.1M33.3 184.8h3.2M38.1 184.8h3.2"/>
<path d="M42.8 184.8h3.2M47.6 184.8h3.2M52.4 184.8h3.1M57.1 184.8h3.2M61.9 184.8h3.2M66.7 184.8h3.1M71.4 184.8h3.2M78.1 182.7v2.1h-1.9M83.1 182.6v2.2h3.1M87.8 184.8h3.2M92.6 184.8h3.2M97.4 184.8h3.1"/>
<path d="M102.1 184.8h3.2M106.9 184.8h3.2M111.6 184.8h3.2M116.4 184.8h3.2M121.2 184.8h3.1M125.9 184.8h3.2M130.7 184.8h3.2M135.5 184.8h3.1M140.2 184.8h3.2M145 184.8h3.2M149.7 184.8h3.2M154.5 184.8h3.2"/>
<path d="M159.3 184.8h3.1M164 184.8h3.2M168.8 184.8h3.2M173.6 184.8h3.1M178.3 184.8h3.2M183 184.8h3.2M187.8 184.8h3.2M192.6 184.8h3.1M197.4 184.8h3.1M202.1 184.8h3.2M206.9 184.8h3.2M211.6 184.8h3.2"/>
<path d="M216.4 184.8h3.2M221.1 184.8h3.2M225.9 184.8h3.2M230.7 184.8h3.1M235.5 184.8h3.1M240.2 184.8h3.2M245 184.8h3.2M249.7 184.8h3.2M254.5 184.8h3.2M259.2 184.8h3.2M264 184.8h3.2M268.8 184.8h3.1"/>
<path d="M273.6 184.8h3.1M278.3 184.8h3.2M286.2 182.6v2.2h-3.1"/>
<circle cx="139" cy="118.8" r="1.29"/>
<circle cx="196" cy="118.8" r="1.29"/>
<circle cx="56.9" cy="139.4" r="1.29"/>
</g>
<!-- layer: Cables eProC -->
<g fill="none" stroke="#000" stroke-width=".25">
<path d="M44.8 46.2v7.8M44.8 59.8v6.5M44.8 57.2v2M48.3 59.8v6.5M48.3 57.5v1.7M130.7 42.3v27.2M134.2 45.9v23.6M187.7 42.3v27.2M191.3 45.9v23.6M277.3 42.3h-232.2v27.2M277.3 45.9h-228.7v23.6M45.1 81.9v58.5"/>
<path d="M48.6 81.9v58.5M130.4 91.8v6.5M130.4 89.2v2M130.7 81.9v25.8M133.9 91.8v6.5M134 89.5v1.7M134.2 81.9v25.8M187.5 91.8v6.5M187.5 89.2v2M187.7 81.9v25.8M191 91.8v6.5M191 89.5v1.7"/>
<path d="M191.3 81.9v25.8M137.8 115.2h1.1v2.3M194.9 115.2h1.1v2.3M44.8 128.2v6.6M44.8 125.7v1.9M48.3 128.2v6.6M48.3 126v1.6M51.9 132.2v2.6M51.9 125.2v2.4M56.9 138.2v-4.7h-4.2v6.9M130.4 133v6.5M130.4 130.4v2"/>
<path d="M130.7 123.2v25.8h5.2M133.9 133v6.5M134 130v2.3M134.2 123.2v29.3h1.7M187.5 133v6.5M187.5 130.4v2M187.7 123.2v25.8h5.3M191 133v6.5M191 130v2.3M191.3 123.2v29.3h1.7M44.7 140.9l-.2 .2M44.7 140.8l-.2 .2"/>
<path d="M44.7 141.1l-.2 .1M44.7 141.2l-.1 .1M44.8 141.2l-.1 .2M44.8 140.4l-.3 .3M44.9 141.3l-.2 .1M45 141.3l-.2 .1M45 140.4l-.5 .5M45 141.3l-.1 .2M45.1 141.5v19.7M45.1 140.4l-.2 .2M45.2 141.3l-.2 .2M45.3 140.4l-.2 .2"/>
<path d="M45.3 140.4l-.1 .2M45.4 140.5l-.1 .1M45.5 140.6l-.2 .1M45.6 140.6l-.2 .1M45.6 140.7l-.2 .1M45.6 141.2l-.3 .3M45.6 140.8l-.1 .1M45.6 140.9l-.2 .2M45.6 141l-.5 .5M48.2 140.8l-.2 .2M48.2 140.9l-.2 .2M48.2 141.1l-.1 .1"/>
<path d="M48.3 141.2l-.2 .1M48.3 141.2l-.1 .2M48.4 140.4l-.4 .3M48.4 141.3l-.1 .1M48.5 141.3l-.2 .1M48.6 140.4l-.6 .5M48.6 141.3l-.2 .2M48.6 141.5v19.7M48.6 140.4l-.2 .2M48.7 141.3l-.2 .2M48.8 140.4l-.2 .2M48.9 140.4l-.2 .2"/>
<path d="M48.9 140.5l-.1 .1M49 140.6l-.1 .1M49.1 140.6l-.2 .1M49.1 140.7l-.1 .1M49.1 141.2l-.3 .3M49.1 140.8l-.1 .1M49.1 140.9l-.2 .2M49.1 141l-.5 .5M52.4 140.9l-.2 .2M52.4 141.1l-.2 .1M52.4 140.8l-.2 .2M52.4 141.2l-.1 .1"/>
<path d="M52.5 141.2l-.2 .2M52.5 140.4l-.3 .3M52.5 141.3l-.1 .1M52.6 141.3l-.1 .1M52.7 140.4l-.5 .5M52.7 141.3l-.1 .2M52.7 141.5v19.7M52.8 140.4l-.2 .2M52.9 141.3l-.2 .2M52.9 140.4l-.2 .2M53 140.4l-.1 .2M53.1 140.5l-.1 .1"/>
<path d="M53.2 140.6l-.2 .1M53.2 140.6l-.1 .1M53.3 140.7l-.2 .1M53.3 141.2l-.3 .3M53.3 140.8l-.2 .1M53.3 140.9l-.2 .2M53.3 141l-.5 .5M44.7 161.8l-.2 .1M44.7 161.6l-.2 .3M44.7 161.9l-.2 .1M44.7 162l-.1 .1M44.8 162.1l-.1 .1"/>
<path d="M44.8 161.3l-.3 .3M44.9 162.1l-.2 .1M45 162.2l-.2 .1M45 161.2l-.5 .5M45 162.2l-.1 .1M45.1 161.2l-.2 .2M45.2 162.2l-.2 .2M45.3 161.2l-.2 .2M45.3 161.3l-.1 .1M45.4 161.3l-.1 .2M45.5 161.4l-.2 .1M45.6 161.4l-.2 .2"/>
<path d="M45.6 161.5l-.2 .2M45.6 162l-.3 .3M45.6 161.6l-.1 .2M45.6 161.7l-.2 .2M45.6 161.9l-.5 .5M48.2 161.6l-.2 .3M48.2 161.8l-.2 .1M48.2 161.9l-.1 .1M48.3 162l-.2 .1M48.3 162.1l-.1 .1M48.4 161.3l-.4 .3M48.4 162.1l-.1 .1"/>
<path d="M48.5 162.2l-.2 .1M48.6 161.2l-.6 .5M48.6 162.2l-.2 .1M48.6 161.2l-.2 .2M48.7 162.2l-.2 .2M48.8 161.2l-.2 .2M48.9 161.3l-.2 .1M48.9 161.3l-.1 .2M49 161.4l-.1 .1M49.1 161.4l-.2 .2M49.1 161.5l-.1 .2M49.1 162l-.3 .3"/>
<path d="M49.1 161.6l-.1 .2M49.1 161.7l-.2 .2M49.1 161.9l-.5 .5M52.4 161.8l-.2 .1M52.4 161.9l-.2 .1M52.4 161.6l-.2 .3M52.4 162l-.1 .1M52.5 162.1l-.2 .1M52.5 161.3l-.3 .3M52.5 162.1l-.1 .1M52.6 162.2l-.1 .1M52.7 161.2l-.5 .5"/>
<path d="M52.7 162.2l-.1 .1M52.7 162.4v1.3M52.8 161.2l-.2 .2M52.9 162.2l-.2 .2M52.9 161.2l-.2 .2M53 161.3l-.1 .1M53.1 161.3l-.1 .2M53.2 161.4l-.2 .1M53.2 161.4l-.1 .2M53.3 161.5l-.2 .2M53.3 162l-.3 .3M53.3 161.6l-.2 .2"/>
<path d="M53.3 161.7l-.2 .2M53.3 161.9l-.5 .5"/>
<circle cx="45.1" cy="140.9" r=".57"/>
<circle cx="45.1" cy="140.9" r=".4"/>
<circle cx="48.6" cy="140.9" r=".57"/>
<circle cx="48.6" cy="140.9" r=".4"/>
<circle cx="52.8" cy="140.9" r=".57"/>
<circle cx="52.8" cy="140.9" r=".4"/>
<circle cx="45.1" cy="161.7" r=".57"/>
<circle cx="45.1" cy="161.7" r=".4"/>
<circle cx="48.6" cy="161.7" r=".57"/>
<circle cx="48.6" cy="161.7" r=".4"/>
<circle cx="52.8" cy="161.7" r=".57"/>
<circle cx="52.8" cy="161.7" r=".4"/>
</g>
<!-- layer: 07 - FISICO -->
<path d="M51.7 163.7h2.1M52 164h1.5M52.3 164.4h.9" fill="none" stroke="#56c936" stroke-width=".25"/>
<!-- layer: Cables eProC -->
<g fill="#000" stroke="#000" stroke-width=".17">
<path d="M130.3 42.1l.4 .2h-.5zM130.3 42.1l.4 .2-.3-.4zM130.4 41.9l.3-.1v.5z"/>
<path d="M130.7 42.3v.6l-.3-.1zM130.3 42.6l.1 .2 .3-.5zM130.2 42.3h.5l-.4 .3z"/>
<path d="M130.7 41.8l.2 .1-.2 .4zM130.9 41.9l-.2 .4 .4-.2zM130.7 42.3l.4-.2 .1 .2z"/>
<path d="M130.7 42.3h.5l-.1 .3zM130.7 42.3l.2 .5 .2-.2zM130.7 42.3l.2 .5-.2 .1z"/>
<path d="M133.8 45.6l.4 .3h-.5zM133.8 45.6l.4 .3-.3-.5zM133.9 45.4h.3v.5z"/>
<path d="M134.2 45.9v.5l-.3-.1zM133.8 46.1l.1 .2 .3-.4zM133.7 45.9h.5l-.4 .2z"/>
<path d="M134.2 45.4h.3l-.3 .5zM134.5 45.4l-.3 .5 .4-.3zM134.2 45.9l.4-.3 .1 .3z"/>
<path d="M134.2 45.9h.5l-.1 .2zM134.2 45.9l.3 .4 .1-.2zM134.2 45.9l.3 .4-.3 .1z"/>
<path d="M187.3 42.1l.4 .2h-.5zM187.3 42.1l.4 .2-.2-.4zM187.5 41.9l.2-.1v.5z"/>
<path d="M187.7 42.3v.6l-.2-.1zM187.3 42.6l.2 .2 .2-.5zM187.2 42.3h.5l-.4 .3z"/>
<path d="M187.7 41.8l.3 .1-.3 .4zM188 41.9l-.3 .4 .5-.2zM187.7 42.3l.5-.2 .1 .2z"/>
<path d="M187.7 42.3h.6l-.1 .3zM187.7 42.3l.3 .5 .2-.2zM187.7 42.3l.3 .5-.3 .1z"/>
<path d="M190.8 45.6l.5 .3h-.5zM190.8 45.6l.5 .3-.3-.5zM191 45.4h.3v.5z"/>
<path d="M191.3 45.9v.5l-.3-.1zM190.8 46.1l.2 .2 .3-.4zM190.8 45.9h.5l-.5 .2z"/>
<path d="M191.3 45.4h.2l-.2 .5zM191.5 45.4l-.2 .5 .4-.3zM191.3 45.9l.4-.3 .1 .3z"/>
<path d="M191.3 45.9h.5l-.1 .2zM191.3 45.9l.2 .4 .2-.2zM191.3 45.9l.2 .4-.2 .1z"/>
</g>
<!-- layer: Referencias eProC -->
<path d="M277.4 41.9l1.8 .4-1.8 .5zM277.4 45.4l1.8 .5-1.8 .4zM135.9 148.5l1.9 .5-1.9 .4zM135.9 152.1l1.9 .4-1.9 .4zM193 148.5l1.9 .5-1.9 .4zM193 152.1l1.9 .4-1.9 .4z" fill="none" stroke="#000" stroke-width=".25"/>
<!-- layer: TEXTOS -->
<g fill="none" stroke="#000" stroke-width=".25">
<path d="M43.6 55.5h6.8M45.6 55l-1 .9M49.1 55l-1 .9M129.2 55.5h6.8M131.2 55l-1 .9M134.7 55l-1 .9M186.3 55.5h6.7M188.3 55l-1 .9M191.8 55l-1 .9M43.6 102.6h6.8M45.6 102.1l-1 1M49.1 102.1l-1 1"/>
<path d="M129.2 102.6h6.8M131.2 102.1l-1 1M134.7 102.1l-1 1M186.3 102.6h6.7M188.3 102.1l-1 1M191.8 102.1l-1 1M129.2 142.4h6.8M131.2 141.8l-1 1M134.7 141.8l-1 1M186.3 142.4h6.7M188.3 141.8l-1 1M191.8 141.8l-1 1"/>
</g>
<text font-size="4.2" x="277.8" y="197.1">0020</text>
<g font-size="3.5">
<text x="19.3" y="18.3">00</text>
<text x="47.8" y="18.3">0</text>
<text x="76.1" y="18.4">1</text>
<text x="104.9" y="18.4">2</text>
<text x="133.4" y="18.3">3</text>
<text x="162.1" y="18.4">4</text>
<text x="190.5" y="18.3">5</text>
<text x="219.1" y="18.3">6</text>
<text x="247.6" y="18.4">7</text>
<text x="276.1" y="18.3">8</text>
<text x="10.7" y="34.3">-TSM1</text>
<text x="10.7" y="154.2">-Txx</text>
<text x="178.2" y="195.7">SIMOTION 1 - TREN COMÚN - TIJERAS 6 Y 12</text>
</g>
<g font-size="3.2">
<text x="62.5" y="195.2">CRJ</text>
<text x="88.6" y="193.4">ACINDAR - Grupo ArcelorMittal</text>
<text x="63" y="201.1">CRJ</text>
<text x="79.8" y="201.4">XING_ELE32009</text>
<text x="119.6" y="200.8">A0</text>
<text x="141.7" y="200.9">28/08/20</text>
</g>
<text font-size="2.5" x="193.3" y="199.5">DISTRIBUCIÓN DE POTENCIA 220VAC</text>
<g font-size="2.1">
<text x="34" y="69.1">-0020Q1</text>
<text x="119.6" y="69.1">-0020Q2</text>
<text x="176.7" y="69.1">-0020Q3</text>
<text x="119.5" y="108.6">-0020PS1</text>
<text x="176.6" y="108.6">-0020PS2</text>
<text x="285.2" y="201.3">0022</text>
</g>
<g font-size="2">
<text x="280" y="43.1">/-</text>
<text x="280" y="46.6">/-</text>
<text x="44.4" y="54" transform="rotate(-90 44.4 54)">220 VAC</text>
<text x="44.4" y="66.3" transform="rotate(-90 44.4 66.3)">002003</text>
<text x="47.9" y="66.3" transform="rotate(-90 47.9 66.3)">002004</text>
<text x="130" y="98.3" transform="rotate(-90 130 98.3)">002005</text>
<text x="133.5" y="98.3" transform="rotate(-90 133.5 98.3)">002006</text>
<text x="187" y="98.3" transform="rotate(-90 187 98.3)">002007</text>
<text x="190.5" y="98.3" transform="rotate(-90 190.5 98.3)">002008</text>
<text x="44.4" y="134.8" transform="rotate(-90 44.4 134.8)">002001</text>
<text x="47.9" y="134.8" transform="rotate(-90 47.9 134.8)">002002</text>
<text x="51.4" y="134.8" transform="rotate(-90 51.4 134.8)">PE</text>
<text x="130" y="139.5" transform="rotate(-90 130 139.5)">002020</text>
<text x="133.5" y="139.5" transform="rotate(-90 133.5 139.5)">002021</text>
<text x="187" y="139.5" transform="rotate(-90 187 139.5)">002022</text>
<text x="190.5" y="139.5" transform="rotate(-90 190.5 139.5)">002023</text>
<text x="138.6" y="149.7">/0022.00</text>
<text x="195.6" y="149.7">/0024.00</text>
<text x="138.6" y="153.2">/0022.00</text>
<text x="195.6" y="153.2">/0024.00</text>
</g>
<g font-size="1.8">
<text x="120.5" y="114.9">FUENTE</text>
<text x="123.1" y="117.2">5A</text>
<text x="177.6" y="114.9">FUENTE</text>
<text x="180.1" y="117.2">5A</text>
<text x="60.3" y="191.8">CONFECCIÓN</text>
<text x="78.4" y="191.8">CLIENTE</text>
<text x="58.3" y="197.9">ULTIMA VERSIÓN</text>
<text x="273.2" y="193.5">GRUPO</text>
<text x="78.6" y="198.2">ARCHIVO</text>
<text x="109.5" y="198.2">VERSIÓN</text>
<text x="134.5" y="198.2">FECHA</text>
<text x="275.7" y="199.5">PÁG.</text>
</g>
<g font-size="1.7">
<text x="40.4" y="70.8">6A</text>
<text x="45.6" y="71.2">1</text>
<text x="49.1" y="71.2">3</text>
<text x="126" y="70.8">4A</text>
<text x="131.1" y="71.2">1</text>
<text x="134.7" y="71.2">3</text>
<text x="183" y="70.8">4A</text>
<text x="188.2" y="71.2">1</text>
<text x="191.7" y="71.2">3</text>
<text x="44.6" y="79.3">I&gt;</text>
<text x="45.6" y="81.5">2</text>
<text x="47.9" y="79.3">I&gt;</text>
<text x="49.1" y="81.5">4</text>
<text x="130.2" y="79.3">I&gt;</text>
<text x="131.1" y="81.5">2</text>
<text x="133.5" y="79.3">I&gt;</text>
<text x="134.7" y="81.5">4</text>
<text x="187.3" y="79.3">I&gt;</text>
<text x="188.2" y="81.5">2</text>
<text x="190.5" y="79.3">I&gt;</text>
<text x="191.7" y="81.5">4</text>
<text x="41.2" y="141.5">X1</text>
<text x="45.6" y="141.5">1</text>
<text x="49.3" y="141.5">2</text>
<text x="53.4" y="141.5">3</text>
<text x="41.2" y="162.3">X¿?</text>
<text x="45.6" y="162.3">1</text>
<text x="49.3" y="162.3">2</text>
<text x="53.4" y="162.3">PE</text>
</g>
<g font-size="1.4">
<text x="44.5" y="59.2" transform="rotate(-90 44.5 59.2)">BR</text>
<text x="48" y="59.2" transform="rotate(-90 48 59.2)">LB</text>
<text x="49.2" y="54.9">1.5mm2</text>
<text x="134.8" y="54.9">1.5mm2</text>
<text x="191.9" y="54.9">1.5mm2</text>
<text x="130.1" y="91.2" transform="rotate(-90 130.1 91.2)">BR</text>
<text x="133.7" y="91.2" transform="rotate(-90 133.7 91.2)">LB</text>
<text x="187.2" y="91.2" transform="rotate(-90 187.2 91.2)">BR</text>
<text x="190.7" y="91.2" transform="rotate(-90 190.7 91.2)">LB</text>
<text x="49.2" y="102.1">1.5mm2</text>
<text x="134.8" y="102.1">1.5mm2</text>
<text x="191.9" y="102.1">1.5mm2</text>
<text x="121.5" y="111.6">220VAC</text>
<text x="130.3" y="111.5">L</text>
<text x="133.6" y="111.5">N</text>
<text x="178.5" y="111.6">220VAC</text>
<text x="187.3" y="111.5">L</text>
<text x="190.7" y="111.5">N</text>
<text x="122.2" y="120.3">24VDC</text>
<text x="130.3" y="120.2">+</text>
<text x="133.9" y="120.2">-</text>
<text x="179.2" y="120.3">24VDC</text>
<text x="187.3" y="120.2">+</text>
<text x="191" y="120.2">-</text>
<text x="44.5" y="127.6" transform="rotate(-90 44.5 127.6)">BR</text>
<text x="48" y="127.6" transform="rotate(-90 48 127.6)">LB</text>
<text x="51.6" y="127.6" transform="rotate(-90 51.6 127.6)">G/Y</text>
<text x="130.1" y="132.4" transform="rotate(-90 130.1 132.4)">RD</text>
<text x="133.7" y="132.3" transform="rotate(-90 133.7 132.3)">WH</text>
<text x="187.2" y="132.4" transform="rotate(-90 187.2 132.4)">RD</text>
<text x="190.7" y="132.3" transform="rotate(-90 190.7 132.3)">WH</text>
<text x="134.8" y="141.8">1.5mm2</text>
<text x="191.9" y="141.8">1.5mm2</text>
</g>
</svg>
